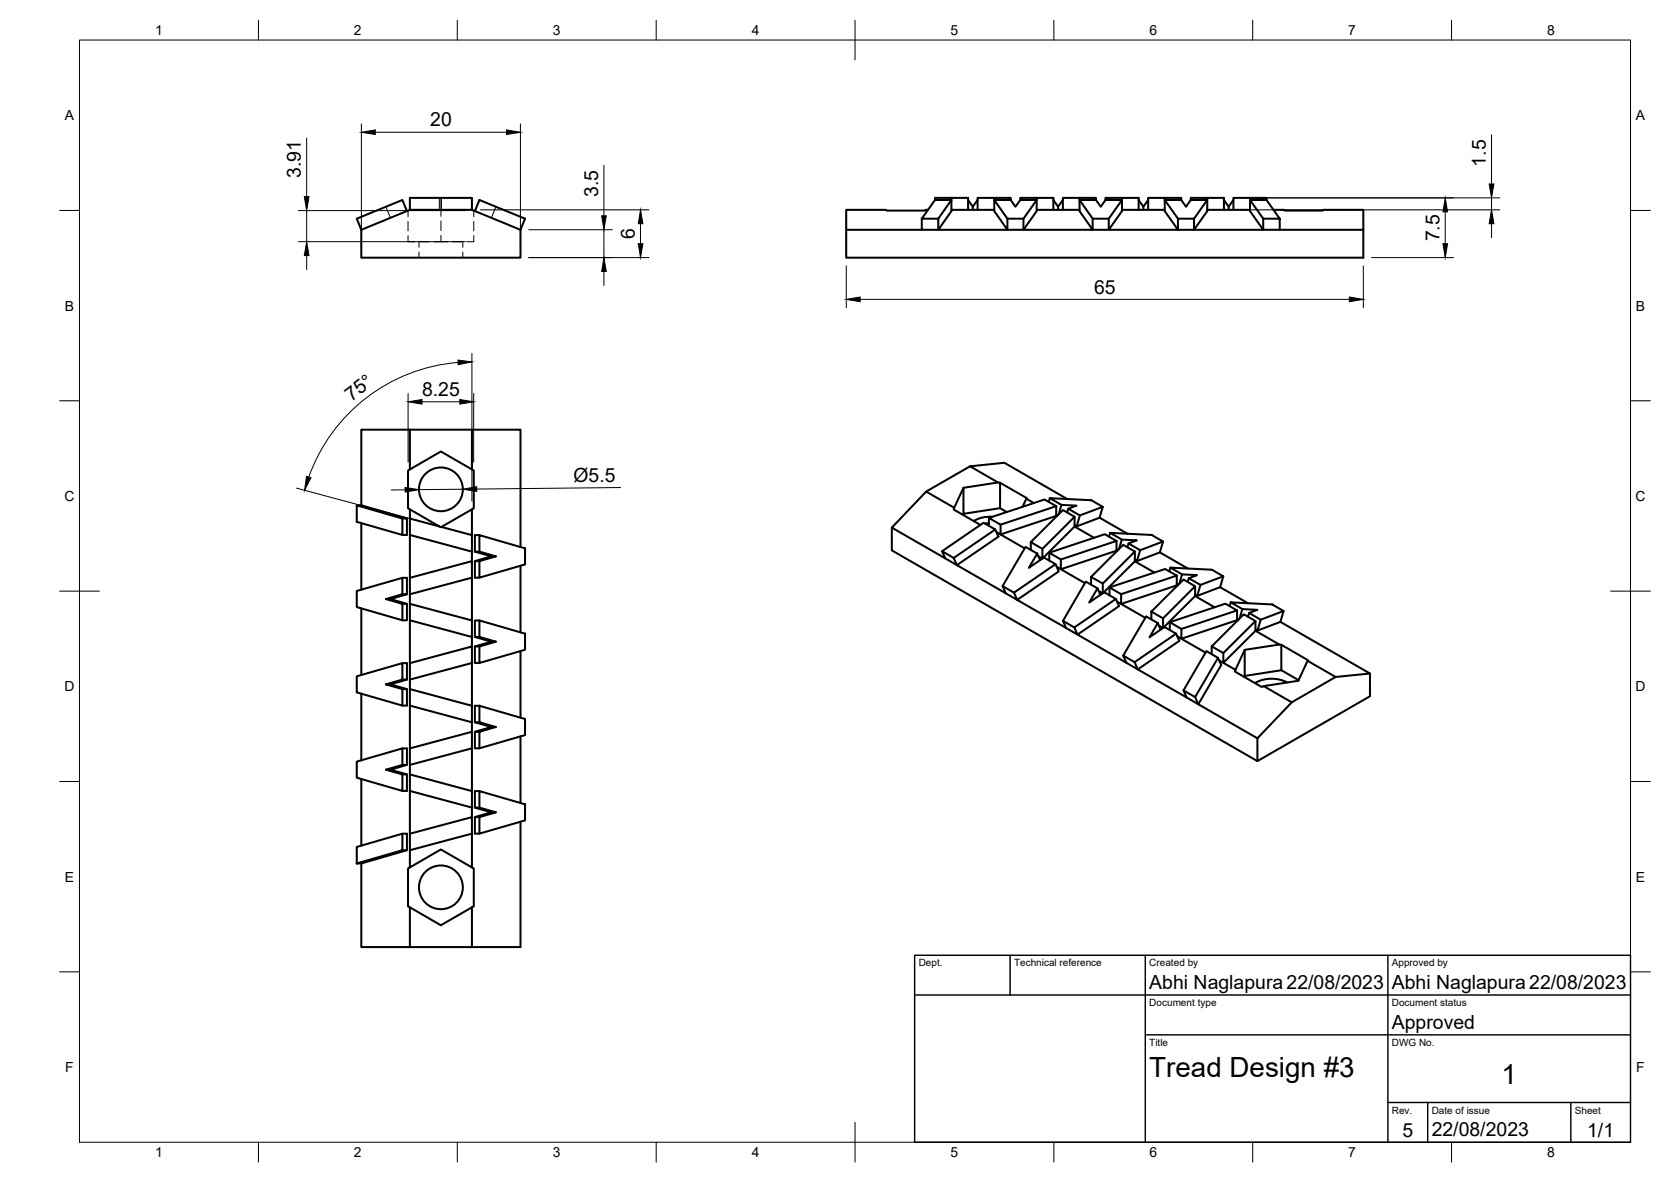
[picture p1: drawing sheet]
<svg xmlns="http://www.w3.org/2000/svg" width="420mm" height="297mm" viewBox="0 0 420 297" stroke-linecap="round" stroke-linejoin="round" font-family="sans-serif">
<!-- layer: Hidden -->
<g fill="none" stroke="#000" stroke-width=".25">
<path d="M97 52l1.2 2.7M102.6 59.2v1.6h1.8M102.6 52.9v1.5M102.6 55.6v2.4M110.5 49.7v3M110.9 49.7v4.7M110.9 55.5v2.4M110.9 59.1v1.7M111 49.7v3M119.1 59.2v1.6h-1.7M119.1 52.9v1.5M119.1 55.6v2.4"/>
<path d="M124.7 52l-1.2 2.7M105.3 60.8v1.4M105.3 63.3v1.5M105.5 60.8h2.4M109.1 60.8h3.5M113.8 60.8h2.4M116.4 60.8v1.4M116.4 63.3v1.5"/>
</g>
<!-- layer: Visible -->
<g fill="none" stroke="#000" stroke-width=".51">
<path d="M90.8 57.7v7.1h40.1v-7.1M102.3 53.1l-1.1-2.8-11.5 4.7 1.1 2.7M103.1 52.7h15.6M118.7 52.7v-3h-15.6v3l-12.3 5M118.7 52.7l12.2 5M119.4 53.1l1.1-2.8 11.5 4.7-1.1 2.7M212.8 57.7v7.1h130v-7.1M231.8 55v2.7h4.1v-2.7M233.3 52.7h-.5l-.3 .2-19.7-.2v5h19M235.1 50.3v-.6h8.3v3M235.1 50.3h4.1l-3.3 4.7h-4.1zM239.2 49.7v3.4l-3.3 4.6h21.4v-2.7"/>
<path d="M239.2 52.7h10.8M243.4 50.3l1.2 1.7 1.2-1.7M244.6 52v.7M250 50.3h4.1l1.2 1.7 1.2-1.7h4.2l-3.4 4.7h-4zM250 49.7v3.4l3.3 4.6v-2.7M254.1 50.3v-.6h-8.3v3M256.5 50.3v-.6h8.4v3M260.7 49.7v3.4l-3.4 4.6h17.4l-3.3-4.6v-3.4M260.7 52.7h10.7M264.9 50.3l1.1 1.7 1.3-1.7M266 52v.7M271.4 50.3h4.2l1.2 1.7 1.2-1.7h4.1l-3.3 4.7h-4.1z"/>
<path d="M274.7 55v2.7h4.1v-2.7M275.6 50.3v-.6h-8.3v3M278 50.3v-.6h8.3v3M282.1 49.7v3.4l-3.3 4.6h17.4l-3.3-4.6v-3.4M282.1 52.7h10.8M286.3 50.3l1.2 1.7 1.2-1.7M287.5 52v.7M292.9 50.3h4.1l1.2 1.7 1.2-1.7h4.2l-3.4 4.7h-4zM296.2 55v2.7h4v-2.7M297 50.3v-.6h-8.3v3M299.4 50.3v-.6h8.3v3M303.6 49.7v3.4l-3.4 4.6h17.4l-3.3-4.6v-3.4"/>
<path d="M303.6 52.7h10.7M307.7 50.3l1.2 1.7 1.2-1.7M308.9 52v.7M317.6 55v2.7h4.2M318.5 50.3v-.6h-8.4v3M320.2 52.7h2.6l.2 .2 19.8-.2v5h-21M321.8 55l-3.3-4.7h-4.2l3.3 4.7h4.2v2.7M103.1 118l7.7-4.5 7.9 4.5M103.1 108h15.6M243.9 117.2l-11 6.3M89.7 127l11.5 3.3v4.1l-11.5-3.3zM89.7 127h1.1"/>
<path d="M90.8 131.5v16.7M101.2 130.3h1.1M103.1 130.3l15.6 4.2v4.1l-15.6-4.2zM103.1 130.3v-2.3l7.4 4.3M103.1 134.4v14.9l15.6-4.1v-4.2l-15.6 4.2M103.1 128l-.5-.3v-9.5l.5-.2v-10h-12.3v19l11.5 3.3v4.1h-1.1M111 132.4l7.7-4.4v6.5M118.7 128l.4-.3v-9.5l-.4-.2v-10h12.2v29.5M118.7 138.6v2.4M119.4 138.6h1.1M120.5 134.5h-1.1v4.1l4.1 1.2-4.1 1.2v4.2h1.1M120.5 134.5l11.5 3.3v4l-11.5 3.4v-4.2l4.2-1.2-4.2-1.2z"/>
<path d="M123.5 139.8h1.2M224.2 132.6v5.7l92 53M236.9 138.5l10.4-7.1 3 1.7-10.5 7.1zM236.9 138.5l.8 1.8 2.9 1.7-.8-1.8M242.3 122.6v6.5l9.2-1.4M242.3 129.1l-.2 .3M246.5 131.9l-6.7-3.9 .1-.4-7-4.1-8.7 9.1 13.5 7.7M248.6 130.2l14-4.7 3 1.7-14 4.7zM248.6 130.2v1.9M248.6 131.4l-.9 .2M249.6 129.9l-2.3 .1-1.3 .4-1.2 .5M250.3 133.1l.8 1.8-10.5 7.1 12.3 7.1"/>
<path d="M251 121.2l-8.7 1.4-2.4 5M251.5 121.3v6.4l1.6 1M251.6 131.9v2.4l-1.1-.6M257.9 137.4l2.9 1.7-2.1 3.6 3.8-2.6 2.9 1.7-10.4 7.1-2.9-1.6zM258.1 125.3l.1-.1-14.3-8 8.6-.9 15.8 9.1M259.2 136.2l8.1-8 2.9 1.7-8.1 8zM259.2 136.2v2M259.9 126.4l-1.8-1.1-1 2M260.8 139.1l.7 1.7M261.1 139.8l1 .6M262.1 137.9v2.4M263.8 138.9l14-4.7 2.9 1.7-14 4.7z"/>
<path d="M263.8 138.9v2M264 125.2l10.4 .5 2.9 1.7-5.8 2.1-2.9-1.6 2.1-.8-3.8-.2zM264 125.2l-.3 .9M265.6 127.2v2.5l-14 4.6 6 3.5M265.6 129.7h.1M265.6 129.3l.3 .2M266.9 126.9l-.7 2.4M268.6 127.9l-.3 .9M270.2 132l.5 .3 5.8-2.2 7 4M270.2 129.9v2.4M271.5 129.5l-.8 2.8M275.1 135.2l-4.9-2.9-8 8"/>
<path d="M277.3 127.4l-.8 2.7M279.1 133.9l10.5 .5 2.8 1.7-5.7 2.2-2.9-1.7 2-.8-3.7-.2zM279.1 133.9l-.3 1M280.7 135.9v2.5l-14 4.7 6.1 3.4M280.7 138.4l.2 .1M280.7 138l.4 .2M282.1 135.6l-.7 2.4M283.8 136.6l-.3 .9M285.3 138.6v2.5M286.7 138.3l-.8 2.7-.6-.3M291.6 138.8l7.1 4.1M292.4 136.1l-.8 2.7-5.7 2.2"/>
<path d="M89.7 148.5l11.5-3.3v4.1l-4.2 1.2 4.2 1.3v4.1l-11.5-3.3zM90.8 152.9v16.7M97 150.5h1.2l4.1 1.3M101.2 151.8h1.1v4.1h-1.1M101.2 149.3h1.1l-4.1 1.2M101.2 145.2h1.1v4.1M103.1 151.8l15.6 4.1v4.2l-15.6-4.2zM103.1 149.3v2.5M103.1 155.9v10.8M118.7 145.2v10.7M119.4 141h1.1M120.5 155.9l11.5 3.3v4.1l-11.5 3.3v-4.1l4.2-1.2-4.2-1.2z"/>
<path d="M120.5 155.9h-1.1v4.2h1.1M130.9 142.2v16.7M252.1 147.3l.8 1.8 2.9 1.7-.8-1.9M265.4 141.8l.8 1.8-10.4 7.2 12.3 7M266.7 140.6v2.5l-1-.7M267.3 156l.8 1.8 2.8 1.7-.8-1.8M273 146.2l2.9 1.7-2 3.5 3.7-2.6 3 1.7-10.5 7.2-2.8-1.7zM274.3 145l8.1-8.1 2.9 1.7-8 8zM274.3 145v1.9M275.9 147.9l.8 1.6M277.3 146.6v2.5l-1.1-.6M279 147.6l14-4.6 2.9 1.7-14 4.6z"/>
<path d="M279 147.6v2M280.6 150.5l.8 1.8-10.5 7.2 12.3 7.1M281.9 149.3v2.5l-1-.6M288.2 154.9l2.9 1.7-2.1 3.6 3.8-2.6 2.9 1.6-10.4 7.2-2.9-1.7zM289.5 153.7l8.1-8.1 2.9 1.7-8.1 8.1zM289.5 153.7v2M290.3 143.9l-5-2.8-7.9 7.9M291.1 156.6l.7 1.6M291.4 157.2l1 .6M292.4 155.4v2.4M294.1 156.4l14-4.7 2.9 1.7-13.9 4.7zM294.1 156.4v1.9"/>
<path d="M294.3 142.6l10.4 .6 2.9 1.6-5.8 2.2-2.9-1.7 2.1-.8-3.8-.2zM294.3 142.6l-.3 1M295.7 159.2l.8 1.9-10.4 7.1 12.3 7.1M295.9 144.7v2.4l-14 4.7 6.1 3.5M295.9 147.1l.1 .1M295.9 146.8l.3 .2M297.1 158.1v2.4l-1.1-.6M297.2 144.3l-.7 2.4M298.9 145.3l-.3 .9M300.5 149.4l.5 .3 5.8-2.1 7 4M300.5 147.3v2.5M301.8 147l-.8 2.7"/>
<path d="M305.4 152.6l-4.9-2.8-8 7.9M307.6 144.8l-.8 2.8M309.5 151.4l10.4 .5 2.8 1.7-5.7 2.1-2.9-1.7 2-.7-3.7-.2zM309.5 151.4l-.3 .9M311 153.4v2.5l-13.9 4.6 6 3.5M311 155.9h.2M311 155.5l.4 .2M312.4 153.1l-.7 2.3M314.1 154l-.3 1M315.7 156.1v2.4l-8.1 8.1v-2.5M315.7 158.5l6 3.5-8.7 1.3-2.4 5-4-2.3M315.7 158.2l.5 .3 5.7-2.2 22.6 13-8.7 .8-13.6-8.1h-.5"/>
<path d="M317 155.7l-.8 2.8M322.7 153.6l-.8 2.7M89.7 170l11.5-3.3v4.1l-4.2 1.2 4.2 1.2v4.1l-11.5-3.3zM90.8 174.3v16.8M97 172h1.2M101.2 166.7h1.1v4.1l-4.1 1.2 4.1 1.2v4.1h-1.1M101.2 173.2h1.1M101.2 170.8h1.1M103.1 173.2l15.6 4.2v4.1l-15.6-4.2zM103.1 166.7l15.6-4.2v4.1l-15.6 4.2zM103.1 170.8v2.4M103.1 177.3v10.8"/>
<path d="M118.7 160.1v2.4M118.7 166.6v10.8M119.4 160.1l4.1 1.2h1.2M119.4 162.5v4.1h1.1M120.5 177.4h-1.1v4.1l4.1 1.2-4.1 1.2v4.2h1.1M120.5 177.4l11.5 3.3v4l-11.5 3.4v-4.2l4.2-1.2-4.2-1.2zM123.5 161.3l-4.1 1.2h1.1M130.9 163.6v16.7M282.4 164.7l.8 1.9 2.9 1.6-.8-1.8M297.6 173.5l.8 1.8 2.9 1.7-.8-1.8M303.3 163.6l3 1.7-5.8 9.9-2.9-1.7zM304.7 162.4l8-8 3 1.7-8.1 8z"/>
<path d="M304.7 162.4v2M306.3 165.3l.8 1.8-5.8 9.9 14.9 8.5 8.6-9-7-4.1-.6 .2-6.7-3.8 .1-.5M313 163.3l-.1 6.8M322.2 162v6.4l-9.2 1.5M322.2 168.4l4.3 2.5M323.6 171.5a8.5 8.5 0 0 0-8 .2M328.8 166.1l-2.3 5-8.7 1.3M335.8 170.1l-11 6.4M344.5 169.3v5.7l-28.3 16.3v-5.8M89.7 191.4l11.5-3.3v4.1l-4.2 1.2 4.2 1.2v4.2l-11.5-3.4zM90.8 195.8v16.7M97 193.4h1.2"/>
<path d="M101.2 188.1h1.1v4.1l-4.1 1.2 4.1 1.2v4.2h-1.1M101.2 194.6h1.1M101.2 192.2h1.1M103.1 194.6l15.6 4.2v4.2l-15.6-4.2zM103.1 192.2v-4.1l15.6-4.2v4.2l-15.6 4.1v2.4M103.1 198.8v10.7M118.7 181.5v2.4M118.7 188.1v10.7M119.4 181.5h1.1M119.4 183.9h1.1M120.5 198.8h-1.1v4.2l4.1 1.1-4.1 1.2v4.2h1.1M120.5 198.8l11.5 3.3v4.1l-11.5 3.3v-4.2l4.2-1.2-4.2-1.1z"/>
<path d="M123.5 182.7h1.2M130.9 185v16.8M89.7 212.8l11.5-3.3v4.2l-11.5 3.3zM89.7 217h1.1M101.2 209.5h1.1v4.2l-11.5 3.3v21h12.3v-10l-.5-.2v-9.6l.5-.2M101.2 213.7h1.1M103.1 209.5l15.6-4.2v4.2l-15.6 4.2zM118.7 209.5v8.5l-7.9-4.5-7.7 4.5v-4.3M118.7 203v2.3M119.4 203h1.1M119.4 205.3h1.1M123.5 204.1h1.2"/>
<path d="M130.9 206.5v31.5h-12.2v-10l.4-.2v-9.6l-.4-.2M103.1 228l7.7 4.5 7.9-4.5M103.1 238h15.6"/>
<circle cx="110.9" cy="123" r="5.5"/>
<circle cx="110.9" cy="223" r="5.5"/>
</g>
<!-- layer: BORDER -->
<g fill="none" stroke="#000" stroke-width=".25">
<path d="M20 10.1h390v276.9h-390zM65 5.1v5M115 5.1v5M165 5.1v5M215 5.1v10M265 5.1v5M315 5.1v5M365 5.1v5M15 52.9h5M410 52.9h5M15 100.7h5M410 100.7h5"/>
<path d="M15 148.6h10M405 148.6h10M15 196.4h5M410 196.4h5M15 244.2h5M410 244.2h5M65 287v5M115 287v5M165 287v5M215 282.1v9.9M265 287v5M315 287v5"/>
<path d="M365 287v5"/>
</g>
<!-- layer: TITLEBLOCK -->
<path d="M230 240.1h180v46.9h-180zM230 250h180M254 240.1v9.9M288 240.1v46.9M349 240.1v46.9M288 260.1h122M349 277.1h61M359 277.1v9.9M395 277.1v9.9" fill="none" stroke="#000" stroke-width=".36"/>
<!-- layer: FD_Dimensions -->
<g fill="none" stroke="#000" stroke-width=".25">
<path d="M77.1 34.7v14.7M90.9 31.1v31.5M94.4 33.2h33M130.9 31.1v31.5M375 33.9v12.3M75 52.9h42M77.1 52.9v7.8M120.8 52.7h42.4M132.9 57.7h21.1M151.8 41.5v12.7M151.8 57.7v7M161.1 56.2v5"/>
<path d="M312.2 52.7h64.9M312.2 49.7h64.9M363.4 53.2v8M375 49.7v3M375 56.2v3.5M75 60.7h42M77.1 64.2v3.5M132.9 64.7h30.3M151.8 68.2v3.5M212.8 66.8v10.5M216.3 75.2h123M342.8 66.8v10.5"/>
<path d="M344.9 64.7h20.6M102.6 98.9v17.2M115.2 91.1a43.6 43.6 0 0 0-37.6 28.8M118.7 88.8v37.1M119.1 98.9v17.2M106.1 101h9.5M74.5 122.7l34.5 9.2M101.9 123.1h-3.5M116.4 122.9l-11 .1M156 122.5l-36.1 .4"/>
</g>
<g fill="#000" stroke="#000" stroke-width=".25">
<path d="M90.9 33.2l3.5-.6v1.2zM127.4 32.6l3.5 .6-3.5 .6zM76.5 49.4h1.2l-.6 3.5zM151.3 54.2h1.1l-.6 3.5zM161.1 52.7l.5 3.5h-1.1zM363.4 49.7l.6 3.5h-1.2zM375 52.7l.6 3.5h-1.2zM374.4 46.2h1.2l-.6 3.5zM77.1 60.7l.6 3.5h-1.2zM151.8 64.7l.6 3.5h-1.1zM160.5 61.2h1.1l-.5 3.5zM212.8 75.2l3.5-.6v1.2z"/>
<path d="M339.3 74.6l3.5 .6-3.5 .6zM362.8 61.2h1.2l-.6 3.5zM115.1 90.5l3.6 .4-3.5 .8zM102.6 101l3.5-.6v1.2zM115.6 100.4l3.5 .6-3.5 .6zM77.1 119.7l1.1 .3-1.6 3.2zM101.9 122.5l3.5 .5-3.5 .7zM116.4 122.9l3.4-.6 .1 1.2z"/>
</g>
<g font-size="7">
<text x="289" y="270.6">Tread Design #3</text>
<text x="377.5" y="272.3">1</text>
</g>
<g font-size="4.9">
<text x="108.2" y="31.8">20</text>
<text x="373.6" y="41.9" transform="rotate(-90 373.6 41.9)">1.5</text>
<text x="75.6" y="44.7" transform="rotate(-90 75.6 44.7)">3.91</text>
<text x="150.4" y="49.5" transform="rotate(-90 150.4 49.5)">3.5</text>
<text x="159.6" y="60.1" transform="rotate(-90 159.6 60.1)">6</text>
<text x="361.9" y="60.6" transform="rotate(-90 361.9 60.6)">7.5</text>
<text x="275.1" y="73.8">65</text>
<text x="88.3" y="101" transform="rotate(-38 88.3 101)">75°</text>
<text x="106.1" y="99.5">8.25</text>
<text x="144.2" y="121.1" transform="rotate(-1 144.2 121.1)">Ø5.5</text>
<text x="289" y="248.5">Abhi Naglapura22/08/2023</text>
<text x="350" y="248.5">Abhi Naglapura 22/08/2023</text>
<text x="350" y="258.6">Approved</text>
<text x="352.6" y="285.7">5</text>
<text x="360" y="285.5">22/08/2023</text>
<text x="399.1" y="285.7">1/1</text>
</g>
<g font-size="3.5">
<text x="39" y="8.8">1</text>
<text x="89" y="8.8">2</text>
<text x="139" y="8.8">3</text>
<text x="189" y="8.8">4</text>
<text x="239" y="8.8">5</text>
<text x="289" y="8.8">6</text>
<text x="339" y="8.8">7</text>
<text x="389" y="8.8">8</text>
<text x="16.3" y="30.2">A</text>
<text x="411.3" y="30.2">A</text>
<text x="16.3" y="78">B</text>
<text x="411.3" y="78">B</text>
<text x="16.2" y="125.9">C</text>
<text x="411.2" y="125.9">C</text>
<text x="16.2" y="173.7">D</text>
<text x="411.2" y="173.7">D</text>
<text x="16.3" y="221.6">E</text>
<text x="411.3" y="221.6">E</text>
<text x="16.4" y="269.4">F</text>
<text x="411.4" y="269.4">F</text>
<text x="39" y="290.8">1</text>
<text x="89" y="290.8">2</text>
<text x="139" y="290.8">3</text>
<text x="189" y="290.8">4</text>
<text x="239" y="290.8">5</text>
<text x="289" y="290.8">6</text>
<text x="339" y="290.8">7</text>
<text x="389" y="290.8">8</text>
</g>
<g font-size="2.5">
<text x="231" y="242.9">Dept.</text>
<text x="255" y="242.9">Technical reference</text>
<text x="289" y="242.9">Created by</text>
<text x="350" y="242.9">Approved by</text>
<text x="289" y="252.8">Document type</text>
<text x="350" y="252.8">Document status</text>
<text x="289" y="262.9">Title</text>
<text x="350" y="262.9">DWG No.</text>
<text x="350" y="279.9">Rev.</text>
<text x="360" y="279.9">Date of issue</text>
<text x="396" y="279.9">Sheet</text>
</g>
</svg>
